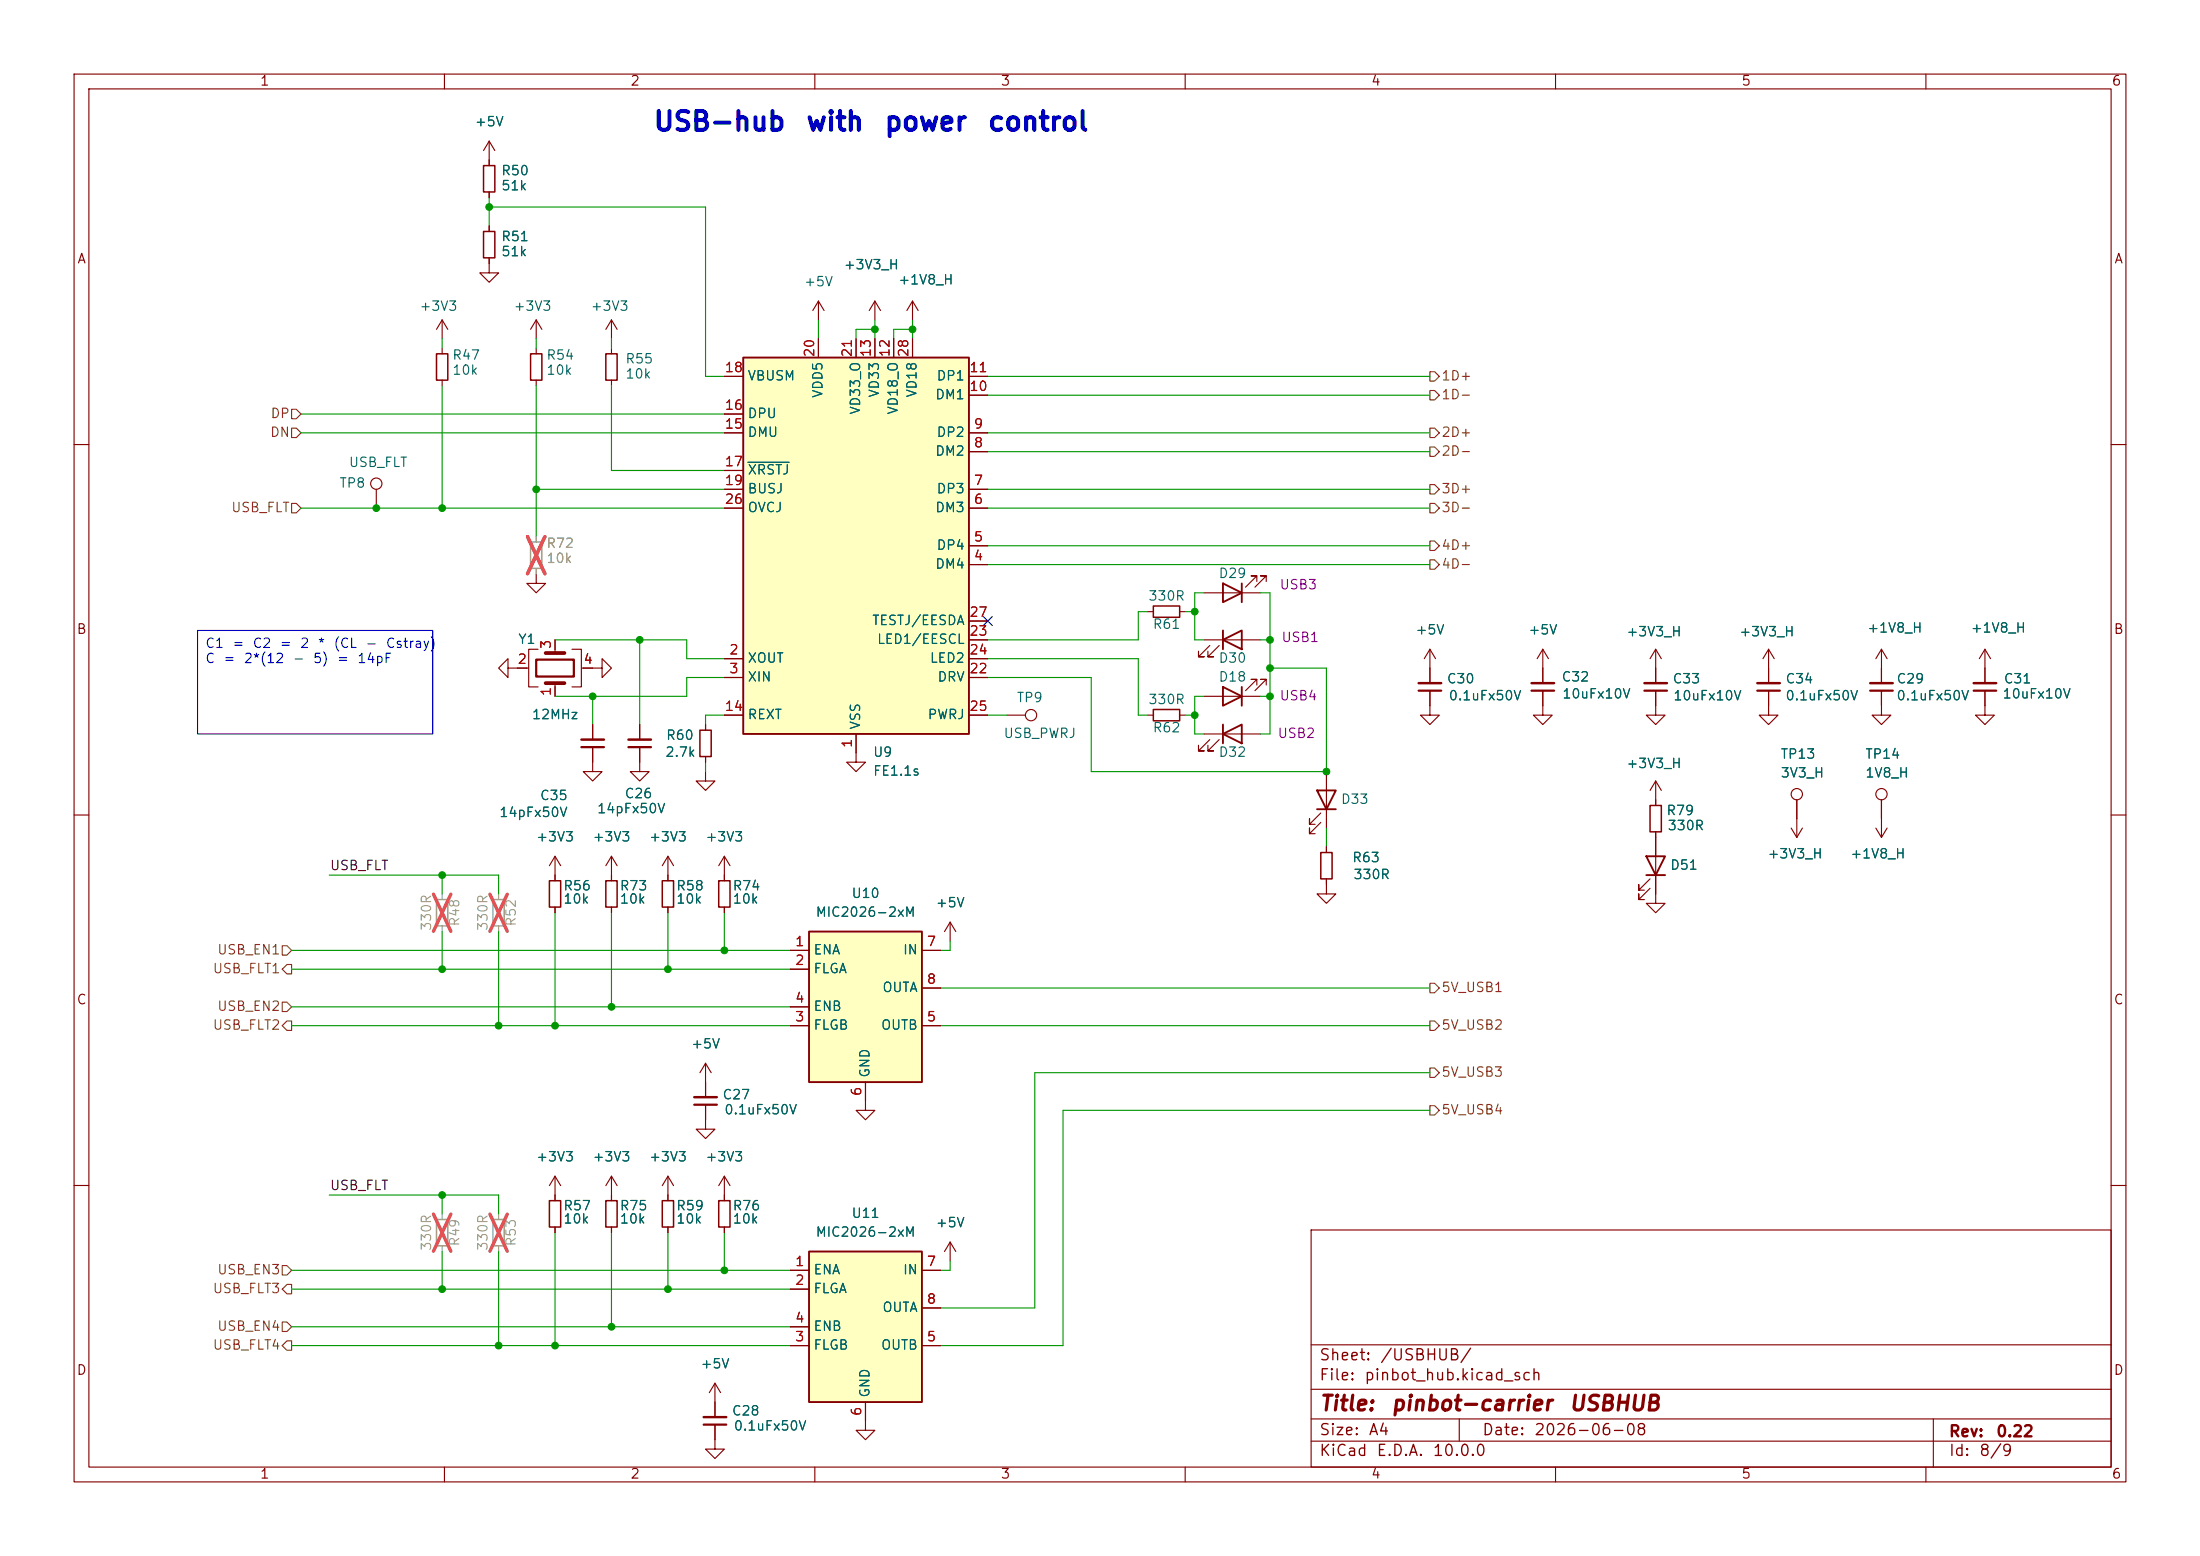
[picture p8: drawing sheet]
<svg xmlns="http://www.w3.org/2000/svg" width="297mm" height="210mm" viewBox="0 0 297 210" stroke-linecap="round" stroke-linejoin="round" font-family="sans-serif">
<g fill="none" stroke="#840000" stroke-width=".15">
<path d="M10 10h277v190h-277zM12 12h273v186h-273zM60 10v2M66 19.1v3.3M66 19.1l-.7 1.2M66 19.1l.8 1.2M110 10v2M160 10v2M210 10v2M260 10v2M66 35.6v1.2h1.3l-1.3 1.3-1.2-1.3h1.2M66 25.9v.8"/>
<path d="M10 60h2M50.8 66v2.6M285 60h2M80 97.8v2M86.4 97.8v2M95.2 97.8v.8M223.5 93.2v3.3h-1.3l1.3 1.3 1.3-1.3h-1.3M223.5 90.2v2M254 93.2v3.3h-1.3l1.3 1.3 1.3-1.3h-1.3M254 90.2v2M268 93.2v3.3h-1.3l1.3 1.3 1.2-1.3h-1.2M268 87.6v4.6"/>
<path d="M268 87.6l-.8 1.3M268 87.6l.7 1.3M10 110h2M74.9 118.1v.8M80 100.8v3.3h1.3l-1.3 1.3-1.3-1.3h1.3M86.4 100.8v3.3h1.2l-1.2 1.3-1.3-1.3h1.3M90.2 118.1v.8M95.2 104.1v1.3h1.3l-1.3 1.3-1.2-1.3h1.2M95.2 102.1v.8M97.8 118.1v.8M222.8 119.9l-1.6 1.5v-.7v.7h.8M222.8 118.6l-1.6 1.5v-.7v.7h.8"/>
<path d="M223.5 112.3v9.6h-1.3l1.3 1.3 1.3-1.3h-1.3M223.5 105.4v3.3M223.5 105.4l-.7 1.3M223.5 105.4l.8 1.3M285 110h2M74.9 122.4v.8M90.2 122.4v.8M97.8 122.4v.8M74.9 158.8v3.3M74.9 158.8l-.7 1.2M74.9 158.8l.8 1.2M10 160h2"/>
<path d="M74.9 165.6v.8M177 166h108v32h-108zM285 160h2M60 198v2M110 198v2M160 198v2M177 194.5h108M177 191.5h108M177 187.5h108M177 181.5h108M197 191.5v3M210 198v2"/>
<path d="M260 198v2M261 191.5v6.5"/>
<circle cx="50.8" cy="65.3" r=".76"/>
</g>
<path d="M222 93.2h3M252.5 93.2h3M266.4 93.2h3.1M78.5 100.8h3M84.8 100.8h3.1" fill="none" stroke="#840000" stroke-width=".3"/>
<path d="M78.5 99.8h3M84.8 99.8h3.1M222 92.2h3M252.5 92.2h3M266.4 92.2h3.1" fill="none" stroke="#840000" stroke-width=".33"/>
<path d="M65.3 22.4h1.5v3.5h-1.5zM94.5 98.6h1.5v3.5h-1.5zM74.2 118.9h1.5v3.5h-1.5zM89.4 118.9h1.5v3.5h-1.5zM97 118.9h1.6v3.5h-1.6zM222.8 108.7h1.5v3.6h-1.5zM74.2 162.1h1.5v3.5h-1.5z" fill="none" stroke="#840000" stroke-width=".2"/>
<path d="M58.9 121.4h1.6v3.6h-1.6zM66.5 121.4h1.6v3.6h-1.6zM58.9 164.6h1.6v3.5h-1.6zM66.5 164.6h1.6v3.5h-1.6z" fill="none" stroke="#9c9b98" stroke-width=".2"/>
<path d="M59.7 120.7v.7M59.7 125v.7M67.3 120.7v.7M67.3 125v.7M59.7 163.8v.8M59.7 168.1v.8M67.3 163.8v.8M67.3 168.1v.8" fill="none" stroke="#9c9b98" stroke-width=".15"/>
<path d="M58.5 120.7l2.4 5M60.9 120.7l-2.4 5M66.1 120.7l2.4 5M68.5 120.7l-2.4 5M58.5 163.9l2.4 5M60.9 163.9l-2.4 5M66.1 163.9l2.4 5M68.5 163.9l-2.4 5" fill="none" stroke="#e65255" stroke-width=".46"/>
<path d="M222.2 115.6h2.6l-1.3 2.5zM222.2 118.1h2.6" fill="none" stroke="#840000" stroke-width=".25"/>
<path d="M100.3 48.3h30.5v50.8h-30.5z" fill="#ffffc2"/>
<path d="M100.3 48.3h30.5v50.8h-30.5zM165.1 78.7l2.5 1.3-2.5 1.3zM167.6 78.7v2.6M165.1 92.7l2.5 1.3-2.5 1.3zM165.1 86.4l2.5-1.3v2.5zM165.1 99.1l2.5-1.3v2.5zM165.1 85.1v2.5M165.1 97.8v2.5M167.6 92.7v2.6" fill="none" stroke="#840000" stroke-width=".25"/>
<g fill="none" stroke="#840000" stroke-width=".15">
<path d="M66 30.5v.7M66 34.8v.8M59.7 43.2l.8 1.3M59.7 43.2l-.8 1.3M59.7 43.2v2.5M59.7 47v.8M59.7 51.3v.8M72.4 43.2l.8 1.3M72.4 43.2l-.8 1.3M72.4 43.2v2.5M82.5 43.2v2.5M82.5 47v.8"/>
<path d="M82.5 51.3v.8M82.5 43.2l.8 1.3M82.5 43.2l-.7 1.3M97.8 58.4h2.5M97.8 50.8h2.5M97.8 55.9h2.5M110.5 40.6v2.6M110.5 45.7v2.6M110.5 40.6l-.8 1.3M110.5 40.6l.8 1.3M115.6 45.7v2.6M118.1 40.6v2.6"/>
<path d="M118.1 45.7v2.6M118.1 40.6l-.8 1.3M118.1 40.6l.8 1.3M120.6 45.7v2.6M123.2 40.6v2.6M123.2 45.7v2.6M123.2 40.6l-.8 1.3M123.2 40.6l.8 1.3M130.8 58.4h2.5M130.8 53.3h2.5M130.8 50.8h2.5M72.4 77.5v1.2h1.3l-1.3 1.3-1.3-1.3h1.3"/>
<path d="M97.8 68.6h2.5M97.8 66h2.5M97.8 63.5h2.5M130.8 76.2h2.5M130.8 73.7h2.5M130.8 68.6h2.5M130.8 66h2.5M130.8 61h2.5M169.7 78.5v-.8h-.8h.8l-1.6 1.5M170.9 78.5v-.8h-.7h.7l-1.5 1.5M68.6 90.2v-1.3l-1.3 1.3 1.3 1.2v-1.2h2.8M72.6 87.6h-1.2v5.1h1.2"/>
<path d="M74.9 86.4v1.7M74.9 92.2v1.8M77.2 87.6h1.3v5.1h-1.3M78.5 90.2h2.8v-1.3l1.2 1.3-1.2 1.2v-1.2M97.8 88.9h2.5M97.8 91.4h2.5M97.8 96.5h2.5M115.6 99.1v3.8h1.2l-1.2 1.2-1.3-1.2h1.3M130.8 88.9h2.5M130.8 91.4h2.5M130.8 96.5h2.5M130.8 86.4h2.5"/>
<path d="M130.8 83.8h2.5M135.9 96.5h2.5M154.9 96.5h.8M154.9 82.6h.8M159.3 96.5h.7M159.3 82.6h.7M162.6 86.4h7.6M162.6 80h7.6M162.6 94h7.6M162.6 99.1h7.6M163.3 87.1l-1.5 1.5h.8h-.8v-.7M163.3 99.8l-1.5 1.5h.8h-.8v-.7"/>
<path d="M164.6 87.1l-1.5 1.5h.7h-.7v-.7M164.6 99.8l-1.5 1.5h.7h-.7v-.7M169.7 92.5v-.8h-.8h.8l-1.6 1.5M170.9 92.5v-.8h-.7h.7l-1.5 1.5M193 93.2v3.3h-1.2l1.2 1.3 1.3-1.3h-1.3M193 87.6v4.6M193 87.6l-.7 1.3M193 87.6l.8 1.3M208.3 93.2v3.3h-1.3l1.3 1.3 1.2-1.3h-1.2M208.3 87.6l-.8 1.3M208.3 87.6l.7 1.3M208.3 87.6v4.6"/>
<path d="M223.5 87.6l-.7 1.3M223.5 87.6l.8 1.3M223.5 87.6v2.6M238.8 93.2v3.3h-1.3l1.3 1.3 1.2-1.3h-1.2M238.8 87.6l-.8 1.3M238.8 87.6l.7 1.3M238.8 87.6v4.6M254 87.6l-.8 1.3M254 87.6l.8 1.3M254 87.6v2.6M74.9 115.6v2.5M74.9 115.6l-.7 1.2"/>
<path d="M74.9 115.6l.8 1.2M82.5 115.6l-.7 1.2M82.5 115.6l.8 1.2M82.5 115.6v3.3M90.2 115.6l-.8 1.2M90.2 115.6l.7 1.2M90.2 115.6v2.5M97.8 115.6l-.8 1.2M97.8 115.6l.8 1.2M97.8 115.6v2.5M241.8 111.8l.8 1.2M242.6 108v5"/>
<path d="M243.3 111.8l-.7 1.2M253.2 111.8l.8 1.2M254 108v5M254.8 111.8l-.8 1.2M82.5 122.4v.8M116.8 148.6v1.3h1.3l-1.3 1.2-1.2-1.2h1.2"/>
<circle cx="139.2" cy="96.5" r=".76"/>
<circle cx="242.6" cy="107.2" r=".76"/>
<circle cx="254" cy="107.2" r=".76"/>
</g>
<path d="M101 62.4h5.5" fill="none" stroke="#006464" stroke-width=".15"/>
<path d="M65.3 31.2h1.5v3.6h-1.5zM58.9 47.8h1.6v3.5h-1.6zM81.8 47.8h1.5v3.5h-1.5zM155.7 81.8h3.6v1.5h-3.6zM155.7 95.8h3.6v1.5h-3.6zM81.8 118.9h1.5v3.5h-1.5z" fill="none" stroke="#840000" stroke-width=".2"/>
<path d="M72.4 89h5.1v2.3h-5.1zM191.5 93.2h3.1M206.8 93.2h3M237.2 93.2h3.1" fill="none" stroke="#840000" stroke-width=".3"/>
<path d="M191.5 92.2h3.1M206.8 92.2h3M237.2 92.2h3.1" fill="none" stroke="#840000" stroke-width=".33"/>
<path d="M73.7 92.2h2.5M73.7 88.1h2.5" fill="none" stroke="#840000" stroke-width=".51"/>
<path d="M71.6 73.2h1.6v3.5h-1.6z" fill="none" stroke="#9c9b98" stroke-width=".2"/>
<path d="M72.4 72.4v.8M72.4 76.7v.8" fill="none" stroke="#9c9b98" stroke-width=".15"/>
<path d="M71.2 72.4l2.4 5M73.6 72.4l-2.4 5" fill="none" stroke="#e65255" stroke-width=".46"/>
<path d="M109.2 125.7h15.3v20.4h-15.3z" fill="#ffffc2"/>
<path d="M177.8 106.7h2.5l-1.2 2.5zM177.8 109.2h2.5M109.2 125.7h15.3v20.4h-15.3z" fill="none" stroke="#840000" stroke-width=".25"/>
<g fill="none" stroke="#840000" stroke-width=".15">
<path d="M72.4 47v.8M72.4 51.3v.8M178.3 111l-1.5 1.5v-.7v.7h.7M178.3 109.7l-1.5 1.6v-.8v.8h.7M179.1 118.6v2.1h1.2l-1.2 1.2-1.3-1.2h1.3M179.1 104.1v7.7M179.1 114.3v.8M106.7 128.3h2.5M106.7 130.8h2.5M106.7 138.4h2.5M106.7 135.9h2.5M124.5 128.3h2.5"/>
<path d="M124.5 138.4h2.5M124.5 133.4h2.5M128.3 124.5l-.8 1.2M128.3 124.5l.7 1.2M128.3 124.5v2.5M82.5 158.8v3.3M82.5 158.8l-.7 1.2M82.5 158.8l.8 1.2M90.2 158.8v3.3M90.2 158.8l-.8 1.2M90.2 158.8l.7 1.2M95.2 149.1v3.3h-1.2l1.2 1.3 1.3-1.3h-1.3"/>
<path d="M95.2 143.5v4.6M95.2 143.5l-.7 1.3M95.2 143.5l.8 1.3M97.8 158.8v3.3M97.8 158.8l-.8 1.2M97.8 158.8l.8 1.2M116.8 146.1v2.5M82.5 165.6v.8M90.2 165.6v.8M97.8 165.6v.8M128.3 167.6v2.6M128.3 167.6l-.8 1.3"/>
<path d="M128.3 167.6l.7 1.3"/>
</g>
<path d="M71.6 47.8h1.6v3.5h-1.6zM178.3 115.1h1.5v3.5h-1.5zM81.8 162.1h1.5v3.5h-1.5zM89.4 162.1h1.5v3.5h-1.5zM97 162.1h1.6v3.5h-1.6z" fill="none" stroke="#840000" stroke-width=".2"/>
<path d="M93.7 149.1h3.1" fill="none" stroke="#840000" stroke-width=".3"/>
<path d="M93.7 148.1h3.1" fill="none" stroke="#840000" stroke-width=".33"/>
<path d="M109.2 168.9h15.3v20.3h-15.3z" fill="#ffffc2"/>
<path d="M109.2 168.9h15.3v20.3h-15.3z" fill="none" stroke="#840000" stroke-width=".25"/>
<g fill="none" stroke="#840000" stroke-width=".15">
<path d="M66 21.6v.8M66 25.9v.8M66 30.5v.7M66 34.8v.8M97.8 58.4h2.5M97.8 50.8h2.5M97.8 55.9h2.5M110.5 45.7v2.6M115.6 45.7v2.6M118.1 45.7v2.6M120.6 45.7v2.6M123.2 45.7v2.6"/>
<path d="M130.8 58.4h2.5M130.8 53.3h2.5M130.8 50.8h2.5M97.8 68.6h2.5M97.8 66h2.5M97.8 63.5h2.5M130.8 76.2h2.5M130.8 73.7h2.5M130.8 68.6h2.5M130.8 66h2.5M130.8 61h2.5M69.8 90.2h1.3"/>
<path d="M74.9 86.4v1.2M74.9 92.7v1.3M78.7 90.2h1.3M80 97.8v2M86.4 97.8v2M95.2 97.8v.8M97.8 88.9h2.5M97.8 91.4h2.5M97.8 96.5h2.5M115.6 99.1v2.5M130.8 88.9h2.5M130.8 91.4h2.5"/>
<path d="M130.8 96.5h2.5M130.8 86.4h2.5M130.8 83.8h2.5M193 90.2v2M193 93.2v2.1M208.3 90.2v2M208.3 93.2v2.1M223.5 90.2v2M223.5 93.2v2.1M238.8 90.2v2M238.8 93.2v2.1M254 90.2v2"/>
<path d="M254 93.2v2.1M268 90.2v2M268 93.2v2.1M74.9 118.1v.8M80 100.8v2.1M82.5 118.1v.8M86.4 100.8v2.1M90.2 118.1v.8M95.2 102.1v.8M97.8 118.1v.8M179.1 114.3v.8M179.1 118.6v.8"/>
<path d="M223.5 108v.7M223.5 112.3v3.3M223.5 118.1v2.6M242.6 108v2.5M254 108v2.5M74.9 122.4v.8M82.5 122.4v.8M90.2 122.4v.8M97.8 122.4v.8M106.7 128.3h2.5M106.7 130.8h2.5M106.7 138.4h2.5"/>
<path d="M106.7 135.9h2.5M124.5 128.3h2.5M124.5 138.4h2.5M124.5 133.4h2.5M95.2 146.1v2M95.2 149.1v2M116.8 146.1v2.5M74.9 161.3v.8M74.9 165.6v.8M82.5 161.3v.8M82.5 165.6v.8M90.2 161.3v.8"/>
<path d="M90.2 165.6v.8M97.8 161.3v.8M97.8 165.6v.8M106.7 171.5h2.5M106.7 174h2.5M106.7 179.1h2.5M124.5 171.5h2.5M124.5 176.5h2.5M96.5 192.3v3.3h-1.3l1.3 1.3 1.3-1.3h-1.3M96.5 186.7l-.7 1.3M96.5 186.7l.8 1.3M96.5 186.7v4.6"/>
<path d="M106.7 181.6h2.5M116.8 189.2v3.8h1.3l-1.3 1.3-1.2-1.3h1.2M124.5 181.6h2.5"/>
</g>
<path d="M95 192.3h3" fill="none" stroke="#840000" stroke-width=".3"/>
<path d="M95 191.3h3" fill="none" stroke="#840000" stroke-width=".33"/>
<g fill="none" stroke="#725600" stroke-width=".15">
<path d="M39.4 57.8h.6l.6 .6-.6 .7h-.6zM39.4 55.2h.6l.6 .7-.6 .6h-.6zM193 50.2h.7l.6 .6-.6 .6h-.7zM193 57.8h.7l.6 .6-.6 .7h-.7zM193 52.7h.7l.6 .6-.6 .7h-.7zM39.4 67.9h.6l.6 .7-.6 .6h-.6zM193 65.4h.7l.6 .6-.6 .7h-.7zM193 75.6h.7l.6 .6-.6 .6h-.7zM193 60.3h.7l.6 .7-.6 .6h-.7zM193 73h.7l.6 .7-.6 .6h-.7zM193 67.9h.7l.6 .7-.6 .6h-.7zM38.1 127.6h.6l.7 .7-.7 .6h-.6z"/>
<path d="M38.1 135.3h.6l.7 .6-.7 .6h-.6zM38.7 137.8h.7v1.3h-.7l-.6-.7zM38.7 130.2h.7v1.2h-.7l-.6-.6zM193 132.7h.7l.6 .7-.6 .6h-.7zM193 137.8h.7l.6 .6-.6 .7h-.7zM193 149.2h.7l.6 .7-.6 .6h-.7zM193 144.1h.7l.6 .7-.6 .6h-.7zM38.1 170.8h.6l.7 .7-.7 .6h-.6zM38.1 178.4h.6l.7 .7-.7 .6h-.6zM38.7 173.4h.7v1.2h-.7l-.6-.6zM38.7 181h.7v1.2h-.7l-.6-.6z"/>
</g>
<g fill="none" stroke="#009600" stroke-width=".15">
<path d="M66 26.7v3.8M66 27.9h29.2v22.9h2.6M40.6 58.4h57.2M40.6 55.9h57.2M59.7 45.7v1.3M59.7 52.1v16.5M72.4 45.7v1.3M72.4 52.1v20.3M82.5 52.1v11.4h15.3M82.5 45.7v1.3M110.5 43.2v2.5M118.1 43.2v2.5"/>
<path d="M118.1 44.5h-2.5v1.2M123.2 44.5h-2.6v1.2M123.2 43.2v2.5M133.3 58.4h59.7M133.3 50.8h59.7M133.3 53.3h59.7M40.6 68.6h57.2M72.4 66h25.4M133.3 66h59.7M133.3 68.6h59.7M133.3 73.7h59.7M133.3 61h59.7"/>
<path d="M133.3 76.2h59.7M74.9 86.4h17.8v2.5h5.1M80 94v3.8M86.4 86.4v11.4M97.8 96.5h-2.6v1.3M97.8 91.4h-5.1v2.6h-17.8M133.3 96.5h2.6M133.3 88.9h20.4v7.6h1.2M154.9 82.6h-1.2v3.8h-20.4M160 96.5h1.3M160 82.6h1.3M162.6 80h-1.3v6.4h1.3"/>
<path d="M162.6 94h-1.3v5.1h1.3M170.2 86.4h1.2M170.2 94h1.2M170.2 80h1.2v19.1h-1.2M171.4 90.2h7.7v13.9h-31.8v-12.7h-14M44.4 118.1h22.9v2.6M59.7 118.1v2.6M95.2 102.9v1.2M179.1 111.8v2.5M39.4 138.4h67.3M39.4 130.8h67.3M39.4 135.9h67.3"/>
<path d="M39.4 128.3h67.3M59.7 125.7v5.1M67.3 125.7v12.7M74.9 123.2v15.2M82.5 123.2v12.7M90.2 123.2v7.6M97.8 123.2v5.1M127 138.4h66M127 133.4h66M128.3 127v1.3h-1.3M193 144.8h-53.3v31.7h-12.7M193 149.9h-49.5v31.7h-16.5"/>
<path d="M39.4 174h67.3M39.4 171.5h67.3M39.4 179.1h67.3M44.4 161.3h22.9v2.5M59.7 161.3v2.5M59.7 168.9v5.1M67.3 168.9v12.7M74.9 166.4v15.2M82.5 166.4v12.7M90.2 166.4v7.6M97.8 166.4v5.1M128.3 170.2v1.3h-1.3"/>
<path d="M39.4 181.6h67.3"/>
</g>
<path d="M132.7 83.2l1.3 1.2M134 83.2l-1.3 1.2" fill="none" stroke="#000084" stroke-width=".15"/>
<path d="M26.7 85.1h31.7v14h-31.7z" fill="none" stroke="#0000c2" stroke-width=".15"/>
<path d="M101 62.4h5.5" fill="none" stroke="#006464" stroke-width=".15"/>
<path d="M72.4 72.4v.8M72.4 76.7v.8" fill="none" stroke="#9c9b98" stroke-width=".15"/>
<path d="M71.2 72.4l2.4 5M73.6 72.4l-2.4 5" fill="none" stroke="#e65255" stroke-width=".46"/>
<g fill="#009600" stroke="#009600" stroke-width=".14">
<circle cx="59.7" cy="161.3" r=".46"/>
<circle cx="67.3" cy="181.6" r=".46"/>
<circle cx="74.9" cy="181.6" r=".46"/>
<circle cx="59.7" cy="174" r=".46"/>
<circle cx="90.2" cy="130.8" r=".46"/>
<circle cx="97.8" cy="128.3" r=".46"/>
<circle cx="161.3" cy="82.6" r=".46"/>
<circle cx="161.3" cy="96.5" r=".46"/>
<circle cx="179.1" cy="104.1" r=".46"/>
<circle cx="59.7" cy="118.1" r=".46"/>
<circle cx="82.5" cy="135.9" r=".46"/>
<circle cx="67.3" cy="138.4" r=".46"/>
<circle cx="59.7" cy="130.8" r=".46"/>
<circle cx="74.9" cy="138.4" r=".46"/>
<circle cx="123.2" cy="44.5" r=".46"/>
<circle cx="118.1" cy="44.5" r=".46"/>
<circle cx="66" cy="27.9" r=".46"/>
<circle cx="86.4" cy="86.4" r=".46"/>
<circle cx="59.7" cy="68.6" r=".46"/>
<circle cx="72.4" cy="66" r=".46"/>
<circle cx="80" cy="94" r=".46"/>
<circle cx="50.8" cy="68.6" r=".46"/>
<circle cx="82.5" cy="179.1" r=".46"/>
<circle cx="90.2" cy="174" r=".46"/>
<circle cx="97.8" cy="171.5" r=".46"/>
<circle cx="171.4" cy="90.2" r=".46"/>
<circle cx="171.4" cy="94" r=".46"/>
<circle cx="171.4" cy="86.4" r=".46"/>
</g>
<g font-size="2.5" fill="#0000c2">
<text x="88.1" y="18.3">USB-hub</text>
<text x="108.7" y="18.3">with</text>
<text x="119.2" y="18.3">power</text>
<text x="133.2" y="18.3">control</text>
</g>
<g font-size="2" fill="#840000">
<text x="178" y="190.9">Title:</text>
<text x="187.7" y="190.9">pinbot-carrier</text>
<text x="211.7" y="190.9">USBHUB</text>
</g>
<g font-size="1.5" fill="#840000">
<text x="178" y="184">Sheet:</text>
<text x="186.2" y="184">/USBHUB/</text>
<text x="178" y="186.7">File:</text>
<text x="184.1" y="186.7">pinbot_hub.kicad_sch</text>
<text x="178" y="196.9">KiCad</text>
<text x="178" y="194.1">Size:</text>
<text x="184.7" y="194.1">A4</text>
<text x="185.7" y="196.9">E.D.A.</text>
<text x="193.3" y="196.9">10.0.0</text>
<text x="200" y="194.1">Date:</text>
<text x="207" y="194.1">2026-06-08</text>
<text x="263" y="194.3">Rev:</text>
<text x="263" y="196.9">Id:</text>
<text x="267.1" y="196.9">8/9</text>
<text x="269.4" y="194.3">0.22</text>
</g>
<g font-size="1.3" fill="#840000">
<text x="35" y="11.9">1</text>
<text x="85" y="11.9">2</text>
<text x="135" y="11.9">3</text>
<text x="185" y="11.9">4</text>
<text x="235" y="11.9">5</text>
<text x="285" y="11.9">6</text>
<text x="10.3" y="35.9">A</text>
<text x="285.3" y="35.9">A</text>
<text x="10.3" y="85.9">B</text>
<text x="285.3" y="85.9">B</text>
<text x="10.3" y="135.9">C</text>
<text x="285.3" y="135.9">C</text>
<text x="10.3" y="185.9">D</text>
<text x="285.3" y="185.9">D</text>
<text x="35" y="199.9">1</text>
<text x="85" y="199.9">2</text>
<text x="135" y="199.9">3</text>
<text x="185" y="199.9">4</text>
<text x="235" y="199.9">5</text>
<text x="285" y="199.9">6</text>
</g>
<g font-size="1.3" fill="#006464">
<text x="64" y="17.4">+5V</text>
<text x="67.6" y="24">R50</text>
<text x="67.6" y="26">51k</text>
<text x="67.6" y="34.9">51k</text>
<text x="67.6" y="32.9">R51</text>
<text x="108.5" y="39">+5V</text>
<text x="113.8" y="36.7">+3V3_H</text>
<text x="121.2" y="38.7">+1V8_H</text>
<text x="56.5" y="42.3">+3V3</text>
<text x="69.2" y="42.3">+3V3</text>
<text x="79.7" y="42.3">+3V3</text>
<text x="61" y="50.9">10k</text>
<text x="61" y="48.9">R47</text>
<text x="73.7" y="50.9">10k</text>
<text x="73.7" y="48.9">R54</text>
<text x="84.3" y="51.4">10k</text>
<text x="84.3" y="49.4">R55</text>
<text x="100.8" y="51.7">VBUSM</text>
<text x="111.4" y="53.8" transform="rotate(-90 111.4 53.8)">VDD5</text>
<text x="119" y="53.7" transform="rotate(-90 119 53.7)">VD33</text>
<text x="124.1" y="53.7" transform="rotate(-90 124.1 53.7)">VD18</text>
<text x="126.3" y="51.7">DP1</text>
<text x="100.8" y="59.3">DMU</text>
<text x="100.8" y="56.7">DPU</text>
<text x="116.4" y="56" transform="rotate(-90 116.4 56)">VD33_O</text>
<text x="121.5" y="56" transform="rotate(-90 121.5 56)">VD18_O</text>
<text x="126.2" y="54.2">DM1</text>
<text x="126.3" y="59.3">DP2</text>
<text x="47" y="63.3">USB_FLT</text>
<text x="100.8" y="64.4">XRSTJ</text>
<text x="126.2" y="61.8">DM2</text>
<text x="45.7" y="66.1">TP8</text>
<text x="100.8" y="66.9">BUSJ</text>
<text x="100.8" y="69.4">OVCJ</text>
<text x="126.2" y="69.4">DM3</text>
<text x="126.3" y="66.9">DP3</text>
<text x="126.2" y="77.1">DM4</text>
<text x="126.3" y="74.5">DP4</text>
<text x="154.9" y="81.4">330R</text>
<text x="164.4" y="78.3">D29</text>
<text x="69.9" y="87.2">Y1</text>
<text x="100.8" y="89.8">XOUT</text>
<text x="117.6" y="84.7">TESTJ/EESDA</text>
<text x="118.3" y="87.2">LED1/EESCL</text>
<text x="125.4" y="89.8">LED2</text>
<text x="155.5" y="85.2">R61</text>
<text x="164.4" y="89.8">D30</text>
<text x="191" y="86">+5V</text>
<text x="206.2" y="86">+5V</text>
<text x="219.5" y="86.2">+3V3_H</text>
<text x="234.7" y="86.2">+3V3_H</text>
<text x="252" y="85.7">+1V8_H</text>
<text x="266" y="85.7">+1V8_H</text>
<text x="100.8" y="92.3">XIN</text>
<text x="126.5" y="92.3">DRV</text>
<text x="137.2" y="95.1">TP9</text>
<text x="154.9" y="95.4">330R</text>
<text x="164.4" y="92.3">D18</text>
<text x="195.2" y="92.6">C30</text>
<text x="195.5" y="94.8">0.1uFx50V</text>
<text x="210.7" y="92.3">C32</text>
<text x="210.8" y="94.6">10uFx10V</text>
<text x="225.7" y="92.6">C33</text>
<text x="225.8" y="94.8">10uFx10V</text>
<text x="240.9" y="94.8">0.1uFx50V</text>
<text x="241" y="92.6">C34</text>
<text x="255.9" y="94.8">0.1uFx50V</text>
<text x="255.9" y="92.6">C29</text>
<text x="270.2" y="94.6">10uFx10V</text>
<text x="270.4" y="92.6">C31</text>
<text x="71.7" y="97.4">12MHz</text>
<text x="89.8" y="100.2">R60</text>
<text x="100.8" y="97.4">REXT</text>
<text x="116.4" y="98.6" transform="rotate(-90 116.4 98.6)">VSS</text>
<text x="125.1" y="97.4">PWRJ</text>
<text x="135.4" y="99.9">USB_PWRJ</text>
<text x="155.5" y="99.2">R62</text>
<text x="89.7" y="102.5">2.7k</text>
<text x="117.8" y="105">FE1.1s</text>
<text x="117.8" y="102.5">U9</text>
<text x="164.4" y="102.5">D32</text>
<text x="219.5" y="104">+3V3_H</text>
<text x="240.3" y="105.3">3V3_H</text>
<text x="240.3" y="102.7">TP13</text>
<text x="251.7" y="105.3">1V8_H</text>
<text x="251.7" y="102.7">TP14</text>
<text x="67.3" y="110.6">14pFx50V</text>
<text x="72.3" y="113.9">+3V3</text>
<text x="72.8" y="108.3">C35</text>
<text x="79.9" y="113.9">+3V3</text>
<text x="80.5" y="110.1">14pFx50V</text>
<text x="84.2" y="108.1">C26</text>
<text x="87.5" y="113.9">+3V3</text>
<text x="95.1" y="113.9">+3V3</text>
<text x="180.9" y="108.8">D33</text>
<text x="224.9" y="110.3">R79</text>
<text x="225" y="112.4">330R</text>
<text x="182.5" y="116.7">R63</text>
<text x="182.6" y="119">330R</text>
<text x="225.4" y="117.7">D51</text>
<text x="238.5" y="116.2">+3V3_H</text>
<text x="249.7" y="116.2">+1V8_H</text>
<text x="76" y="122.3">10k</text>
<text x="76" y="120.5">R56</text>
<text x="83.6" y="122.3">10k</text>
<text x="83.6" y="120.5">R73</text>
<text x="91.2" y="122.3">10k</text>
<text x="91.2" y="120.5">R58</text>
<text x="98.8" y="122.3">10k</text>
<text x="98.8" y="120.5">R74</text>
<text x="110" y="124.1">MIC2026-2xM</text>
<text x="114.9" y="121.5">U10</text>
<text x="126.2" y="122.8">+5V</text>
<text x="109.7" y="129.1">ENA</text>
<text x="109.7" y="131.7">FLGA</text>
<text x="121.8" y="129.1">IN</text>
<text x="109.7" y="136.8">ENB</text>
<text x="119" y="134.2">OUTA</text>
<text x="93.2" y="141.8">+5V</text>
<text x="109.7" y="139.3">FLGB</text>
<text x="118.9" y="139.3">OUTB</text>
<text x="97.4" y="148.7">C27</text>
<text x="117.7" y="145.5" transform="rotate(-90 117.7 145.5)">GND</text>
<text x="97.7" y="150.7">0.1uFx50V</text>
<text x="72.3" y="157.1">+3V3</text>
<text x="79.9" y="157.1">+3V3</text>
<text x="87.5" y="157.1">+3V3</text>
<text x="95.1" y="157.1">+3V3</text>
<text x="76" y="165.5">10k</text>
<text x="76" y="163.7">R57</text>
<text x="83.6" y="165.5">10k</text>
<text x="83.6" y="163.7">R75</text>
<text x="91.2" y="165.5">10k</text>
<text x="91.2" y="163.7">R59</text>
<text x="98.8" y="165.5">10k</text>
<text x="98.8" y="163.7">R76</text>
<text x="110" y="167.2">MIC2026-2xM</text>
<text x="114.9" y="164.7">U11</text>
<text x="126.2" y="166">+5V</text>
<text x="109.7" y="172.3">ENA</text>
<text x="121.8" y="172.3">IN</text>
<text x="109.7" y="174.9">FLGA</text>
<text x="109.7" y="179.9">ENB</text>
<text x="119" y="177.4">OUTA</text>
<text x="94.5" y="185">+5V</text>
<text x="109.7" y="182.5">FLGB</text>
<text x="118.9" y="182.5">OUTB</text>
<text x="98.7" y="191.4">C28</text>
<text x="117.7" y="188.7" transform="rotate(-90 117.7 188.7)">GND</text>
<text x="99" y="193.4">0.1uFx50V</text>
</g>
<g font-size="1.3" fill="#a90000">
<text x="97.7" y="50.5">18</text>
<text x="110.2" y="48.3" transform="rotate(-90 110.2 48.3)">20</text>
<text x="115.3" y="48.3" transform="rotate(-90 115.3 48.3)">21</text>
<text x="117.9" y="48.3" transform="rotate(-90 117.9 48.3)">13</text>
<text x="120.4" y="48.3" transform="rotate(-90 120.4 48.3)">12</text>
<text x="122.9" y="48.3" transform="rotate(-90 122.9 48.3)">28</text>
<text x="130.8" y="53.1">10</text>
<text x="130.8" y="50.5">11</text>
<text x="97.7" y="58.2">15</text>
<text x="97.7" y="55.6">16</text>
<text x="131.4" y="58.2">9</text>
<text x="97.7" y="63.2">17</text>
<text x="97.7" y="65.8">19</text>
<text x="131.4" y="65.8">7</text>
<text x="131.4" y="60.7">8</text>
<text x="97.7" y="68.3">26</text>
<text x="131.4" y="68.3">6</text>
<text x="131.4" y="75.9">4</text>
<text x="131.4" y="73.4">5</text>
<text x="130.8" y="83.6">27</text>
<text x="69.8" y="89.9">2</text>
<text x="74.7" y="87.7" transform="rotate(-90 74.7 87.7)">3</text>
<text x="78.7" y="89.9">4</text>
<text x="98.4" y="88.6">2</text>
<text x="130.8" y="86.1">23</text>
<text x="130.8" y="88.6">24</text>
<text x="74.7" y="94.1" transform="rotate(-90 74.7 94.1)">1</text>
<text x="98.4" y="91.2">3</text>
<text x="130.8" y="91.2">22</text>
<text x="97.7" y="96.3">14</text>
<text x="115.3" y="101" transform="rotate(-90 115.3 101)">1</text>
<text x="130.8" y="96.3">25</text>
<text x="107.2" y="128">1</text>
<text x="107.2" y="130.6">2</text>
<text x="125" y="128">7</text>
<text x="107.2" y="135.6">4</text>
<text x="125" y="133.1">8</text>
<text x="107.2" y="138.2">3</text>
<text x="125" y="138.2">5</text>
<text x="116.6" y="148" transform="rotate(-90 116.6 148)">6</text>
<text x="107.2" y="171.2">1</text>
<text x="107.2" y="173.7">2</text>
<text x="125" y="171.2">7</text>
<text x="107.2" y="178.8">4</text>
<text x="125" y="176.3">8</text>
<text x="107.2" y="181.4">3</text>
<text x="125" y="181.4">5</text>
<text x="116.6" y="191.2" transform="rotate(-90 116.6 191.2)">6</text>
</g>
<g font-size="1.3" fill="#725600">
<text x="194.5" y="51.7">1D+</text>
<text x="36.4" y="59.3">DN</text>
<text x="36.4" y="56.7">DP</text>
<text x="194.5" y="59.3">2D+</text>
<text x="194.5" y="54.2">1D-</text>
<text x="194.5" y="61.8">2D-</text>
<text x="31.1" y="69.4">USB_FLT</text>
<text x="194.5" y="66.9">3D+</text>
<text x="194.5" y="69.4">3D-</text>
<text x="194.5" y="77.1">4D-</text>
<text x="194.5" y="74.5">4D+</text>
<text x="28.6" y="131.7">USB_FLT1</text>
<text x="29.2" y="129.1">USB_EN1</text>
<text x="29.2" y="136.8">USB_EN2</text>
<text x="194.5" y="134.2">5V_USB1</text>
<text x="28.6" y="139.3">USB_FLT2</text>
<text x="194.5" y="139.3">5V_USB2</text>
<text x="194.5" y="145.6">5V_USB3</text>
<text x="194.5" y="150.7">5V_USB4</text>
<text x="29.2" y="172.3">USB_EN3</text>
<text x="28.6" y="174.9">USB_FLT3</text>
<text x="29.2" y="179.9">USB_EN4</text>
<text x="28.6" y="182.5">USB_FLT4</text>
</g>
<g font-size="1.3" fill="#939391">
<text x="73.7" y="76.3">10k</text>
<text x="73.7" y="74.3">R72</text>
<text x="58.5" y="125.7" transform="rotate(-90 58.5 125.7)">330R</text>
<text x="62.3" y="125.1" transform="rotate(-90 62.3 125.1)">R48</text>
<text x="66.1" y="125.7" transform="rotate(-90 66.1 125.7)">330R</text>
<text x="70" y="125.1" transform="rotate(-90 70 125.1)">R52</text>
<text x="58.5" y="168.9" transform="rotate(-90 58.5 168.9)">330R</text>
<text x="62.3" y="168.3" transform="rotate(-90 62.3 168.3)">R49</text>
<text x="66.1" y="168.9" transform="rotate(-90 66.1 168.9)">330R</text>
<text x="70" y="168.3" transform="rotate(-90 70 168.3)">R53</text>
</g>
<g font-size="1.3" fill="#840084">
<text x="172.6" y="79.9">USB3</text>
<text x="172.9" y="87">USB1</text>
<text x="172.6" y="94.8">USB4</text>
<text x="172.4" y="99.9">USB2</text>
</g>
<g font-size="1.3" fill="#0000c2">
<text x="27.6" y="87.8">C1</text>
<text x="27.6" y="89.8">С</text>
<text x="30.1" y="89.8">=</text>
<text x="31.3" y="87.8">=</text>
<text x="32.8" y="89.8">2*(12</text>
<text x="34" y="87.8">C2</text>
<text x="37.7" y="87.8">=</text>
<text x="39.4" y="89.8">-</text>
<text x="40.4" y="87.8">2</text>
<text x="42.2" y="89.8">5)</text>
<text x="42.8" y="87.8">*</text>
<text x="44.9" y="87.8">(CL</text>
<text x="45.4" y="89.8">=</text>
<text x="48.1" y="89.8">14pF</text>
<text x="49.2" y="87.8">-</text>
<text x="52" y="87.8">Cstray)</text>
</g>
<g font-size="1.3" fill="#0f0f0f">
<text x="44.4" y="117.8">USB_FLT</text>
<text x="44.4" y="160.9">USB_FLT</text>
</g>
</svg>
